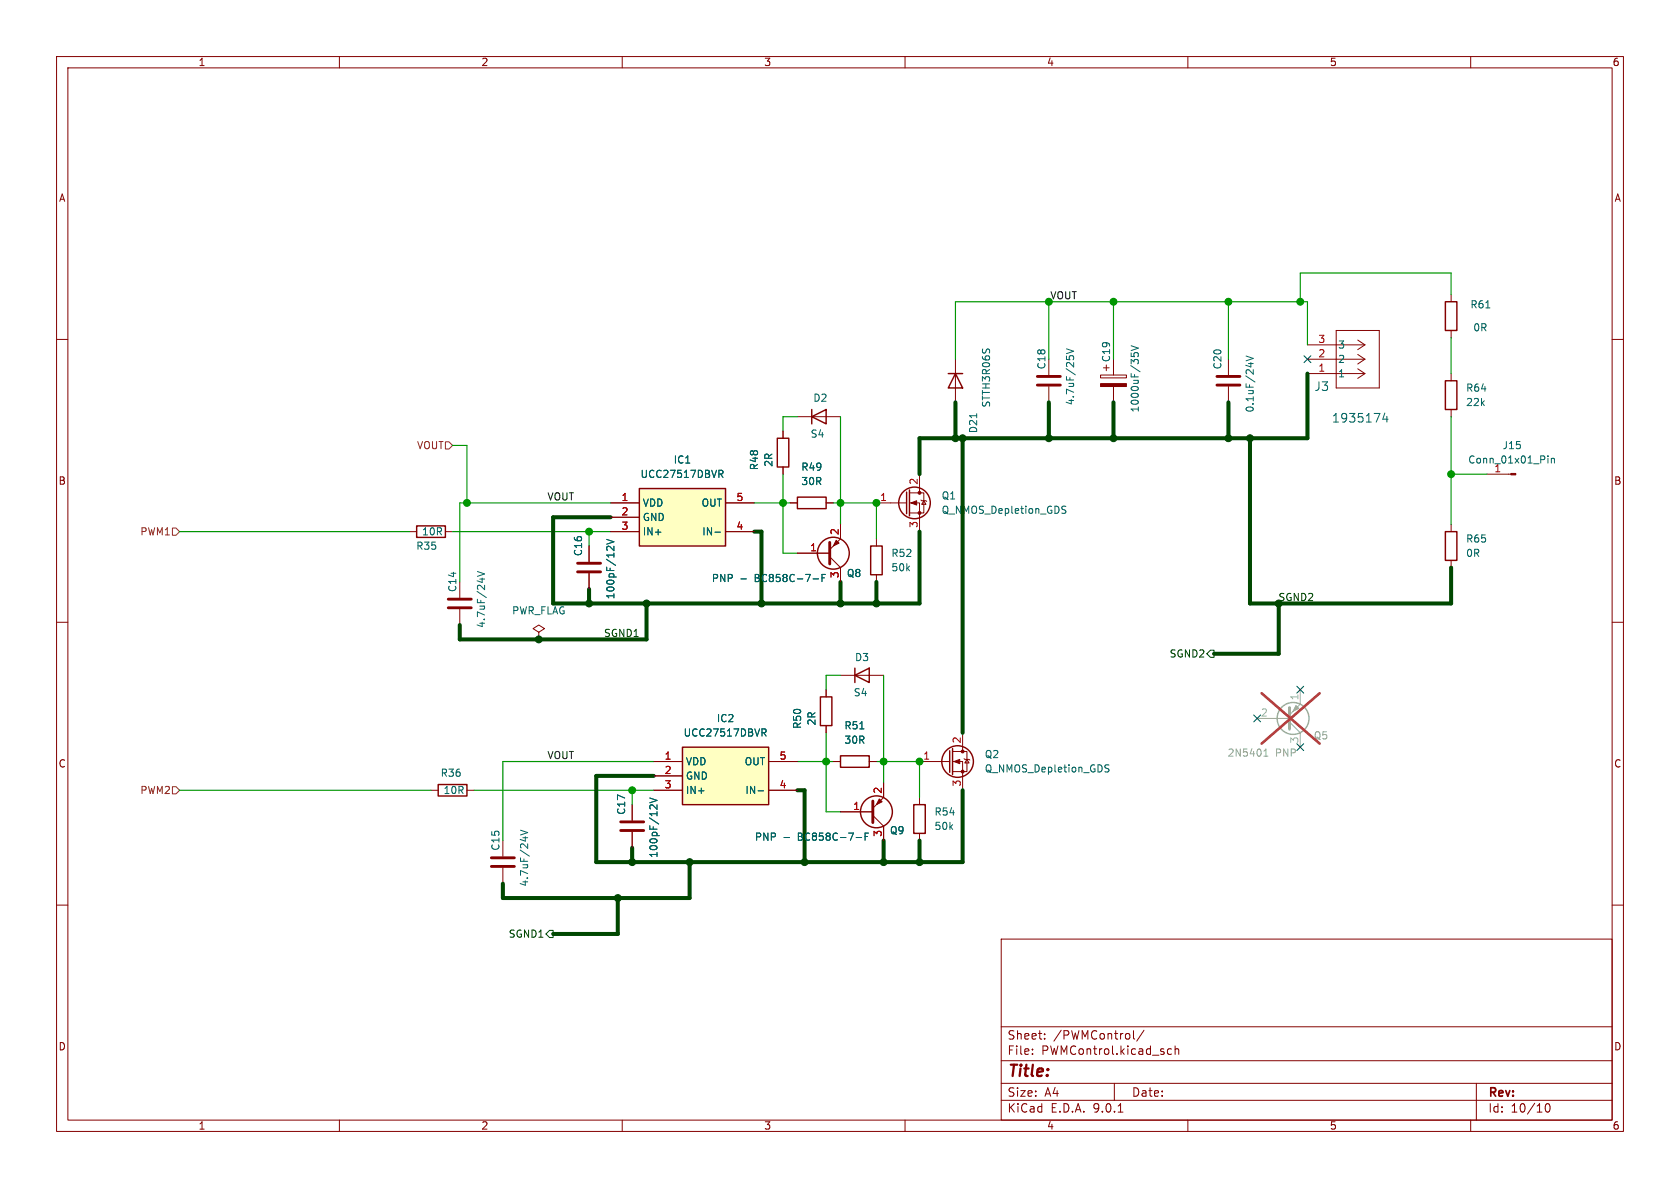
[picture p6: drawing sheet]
<svg xmlns="http://www.w3.org/2000/svg" width="297mm" height="210mm" viewBox="0 0 297 210" stroke-linecap="round" stroke-linejoin="round" font-family="sans-serif">
<g fill="none" stroke="#840000" stroke-width=".18">
<path d="M10 10h277v190h-277zM12 12h273v186h-273zM60 10v2M110 10v2M160 10v2M210 10v2M260 10v2M10 60h2M285 60h2M104.1 96.5v2.8M139.7 88.9h1.3M146 88.9h1.3"/>
<path d="M10 110h2M104.1 101.3v2.8M285 110h2M10 160h2M177 166h108v32h-108zM285 160h2M60 198v2M110 198v2M160 198v2M177 194.5h108M177 191.5h108M177 187.5h108"/>
<path d="M177 181.5h108M182.5 186.3v.1M182.5 185.5v.1M184.7 183.6v.1M184.7 182.8v.1M197 191.5v3M197.7 196.6h.8M200.4 182.2v1.3l.2 .2M202.2 182.1l-1.2 2M206.4 186.1l.3 .3 .4-.1M207.1 185.5l-.4-.1-.3 .3M207.7 185.5l.3-.1 .3 .1 .1 .9"/>
<path d="M207.7 184.9v1.5M210 198v2M260 198v2M261 191.5v6.5M273.3 195.2l.2-.1a.81 .81 0 0 1 .6 .6 .81 .81 0 0 1-.3 .8l-.1 .1a.81 .81 0 0 1-.4-1.4z"/>
</g>
<path d="M102.1 99.6h4.1M102.1 101.1h4.1" fill="none" stroke="#840000" stroke-width=".51"/>
<path d="M107.3 95.4l1.2 .4-1.2 .4M108.5 96.6v.7l-.7-.7h-.3l-.2 .2" fill="none" stroke="#006464" stroke-width=".18"/>
<path d="M141 87.9h5v2h-5z" fill="none" stroke="#840000" stroke-width=".25"/>
<path d="M113 86.4h15.3v10.1h-15.3z" fill="#ffffc2"/>
<g fill="none" stroke="#840000" stroke-width=".25">
<path d="M137.4 77.5h2v5.1h-2zM167.6 66h2.6M168.9 66l1.3 2.6h-2.6zM113 86.4h15.3v10.1h-15.3zM167.9 132.7v3.8M168.4 132.3v4.6"/>
<circle cx="169.3" cy="134.6" r="2.79"/>
</g>
<g fill="none" stroke="#840000" stroke-width=".18">
<path d="M138.4 76.2v1.3M168.9 63.5v7.6M185.4 63.5v2.8M185.4 68.3v2.8M107.9 88.9h5.1M107.9 91.4h5.1M107.9 94h5.1M128.3 88.9h5M128.3 94h5M138.4 82.6v1.2M81.3 102.9v2.8M81.3 107.7v2.8"/>
<path d="M95.2 111.8l1.1-.7-1.1-.6-1 .6 1 .7v1.2M95.2 113h.1M162.6 134.6h5.3M168.4 132.8h2.5v3.6h-2.5M168.4 134.6h1.8v5.1M170.2 129.5v3.3M170.4 134.1l.2 .1h.7l.1 .2M170.9 134.2l.4 .7h-.7z"/>
</g>
<path d="M172.7 73.1v.7M188.5 62.9v.6M188.5 61.7l1.3 .4-1.3 .4M189 63.1l.3-.2h.3l.2 .2M126.4 94.1h1M127.1 83.1h.5l.2 .3-.1 .3-.6 .1M127.4 83.8l.4 .6M84.4 101l1.3 .5-1.3 .4M84.8 102.4h.9M85.2 102.2v.8M195.4 135.7l.5 .2 .2 .3-.3 .3-.5-.1M195.4 135.3h.7" fill="none" stroke="#006464" stroke-width=".18"/>
<path d="M183.4 66.5h4.1M183.4 68.1h4.1M79.2 105.9h4.1M79.2 107.4h4.1" fill="none" stroke="#840000" stroke-width=".51"/>
<g fill="#840000" stroke="#840000" stroke-width=".18">
<path d="M168.7 134.6l1-.4v.8z"/>
<circle cx="170.2" cy="132.8" r=".25"/>
<circle cx="170.2" cy="136.4" r=".25"/>
</g>
<path d="M120.6 132.1h15.3v10.1h-15.3z" fill="#ffffc2"/>
<g fill="none" stroke="#840000" stroke-width=".25">
<path d="M255.5 53.3h2.1v5.1h-2.1zM143.5 73.7l2.5-1.3v2.5zM143.5 72.4v2.5M255.5 67.3h2.1v5.1h-2.1zM73.7 93h5v2h-5zM153.9 96.5h2.1v5.1h-2.1zM160.3 87v3.8M160.8 86.6v4.6M255.5 94h2.1v5.1h-2.1zM151.1 119.4l2.6-1.3v2.6zM151.1 118.1v2.6M77.5 138.7h5v2h-5z"/>
<path d="M120.6 132.1h15.3v10.1h-15.3zM145 123.2h2.1v5.1h-2.1zM148.6 133.6h5.1v2h-5.1zM161.5 142.2h2.1v5.1h-2.1z"/>
<circle cx="147.3" cy="97.8" r="2.82"/>
<circle cx="161.7" cy="88.9" r="2.79"/>
<circle cx="154.9" cy="143.5" r="2.82"/>
</g>
<g fill="none" stroke="#840000" stroke-width=".18">
<path d="M236.2 58.4h7.6v10.2h-7.6zM256.5 52.1v1.2M256.5 58.4v1.3M138.4 76.2v1.3M141 73.7h7.6M194.6 66.3h4.5v.5h-4.5zM195.1 65h1M195.6 64.5v1M196.8 63.5v2.8M196.8 68.3v2.8M217.2 63.5v2.8M217.2 68.3v2.8"/>
<path d="M231.1 66h10.2M231.1 63.5h10.2M231.1 61h10.2M240 65.2l1.3 .8M240 62.7l1.3 .8M240 60.1l1.3 .9M241.3 66l-1.3 .9M241.3 63.5l-1.3 .8M241.3 61l-1.3 .8M256.5 66v1.3M256.5 72.4v1.3M72.4 94h1.3"/>
<path d="M78.7 94h1.3M104.1 96.5v2.8M107.9 88.9h5.1M107.9 94h5.1M107.9 91.4h5.1M128.3 88.9h5M128.3 94h5M138.4 82.6v1.2M139.7 88.9h1.3M141 97.8h5.7M146 88.9h1.3M146.7 98.4l1.9 1.9v2.6"/>
<path d="M148.6 92.7v2.6l-1.9 1.9M154.9 88.9h5.4M154.9 95.3v1.2M160.8 87.1h2.5v3.6h-2.5M160.8 88.9h1.8v5.1M162.6 83.8v3.3M162.8 88.4l.1 .1h.8l.1 .1M163.3 88.5l.4 .7h-.8zM256.5 92.7v1.3M256.5 99.1v1.2M262.9 83.8h4.2M104.1 101.3v2.8"/>
<path d="M148.6 119.4h7.6M154.9 101.6v1.3M76.2 139.7h1.3M82.5 139.7h1.3M115.6 134.6h5M115.6 137.2h5M115.6 139.7h5M135.9 134.6h5.1M135.9 139.7h5.1M146 121.9v1.3M146 128.3v1.2M147.3 134.6h1.3"/>
<path d="M153.7 134.6h1.2M156.2 138.4v2.6l-1.9 1.9M88.9 148.6v2.8M88.9 153.4v2.8M111.8 142.2v2.8M111.8 147.1v2.8M148.6 143.5h5.7M154.3 144.1l1.9 2v2.5M162.6 141v1.2M162.6 147.3v1.3"/>
</g>
<g fill="none" stroke="#006464" stroke-width=".18">
<path d="M262.7 54.4h.7M200 62.4v.6M200 61.1l1.2 .4-1.2 .5M200.5 62.9v-.3l.2-.3 .4 .1 .1 .5M220.3 62.9l1.3 .5-1.3 .4M220.7 64.3h.9M221.1 64.1v.8M244.8 73l-.3 1.1h.9M245.2 73.6v1M107.3 95.4l1.2 .4-1.2 .4M108.5 96.6v.7l-.7-.7h-.3l-.2 .2M126.4 94.1h1"/>
<path d="M127.1 83.1h.5l.2 .3-.1 .3-.6 .1M127.4 83.8l.4 .6M187.8 90l.5 .2 .1 .3-.2 .2h-.5M187.8 89.5h.6M273.7 80.6v.1M273.7 81v.9M274.3 81v.9M274.3 81.1l.1-.1 .3 .1 .1 .8M131 102.3h.9M143.7 102.3h1M145.3 102.1h.4M145.9 101.5h-.6v1.3"/>
<path d="M134 139.8h1M134.7 128.8h.5l.2 .3-.1 .4h-.6M135 129.5l.4 .6M152 128.8h.7M92 146.8l1.3 .4-1.3 .4M92.4 148.1h.9M92.9 147.9v.8M114.9 141.1l1.2 .4-1.2 .4M116.1 142.3v.8l-.7-.8h-.3l-.2 .2M138.6 148.1h1M151.4 148.1h.9M152.9 147.9h.5"/>
<path d="M153.5 147.3h-.6v1.2"/>
</g>
<path d="M215.1 66.5h4.1M215.1 68.1h4.1M146.7 95.9v3.8M86.9 151.6h4M86.9 153.2h4M109.7 145.3h4.1M109.7 146.8h4.1M154.3 141.6v3.8" fill="none" stroke="#840000" stroke-width=".51"/>
<g fill="#840000" stroke="#840000" stroke-width=".18">
<path d="M155.4 141.2l.6 .5-1.1 .5z"/>
<path d="M161 88.9l1.1-.4v.8z"/>
<path d="M147.8 95.5l.5 .5-1 .5z"/>
<path d="M194.6 67.8h4.5v.5h-4.5z"/>
<path d="M267.1 83.7h.9v.2h-.9z"/>
<circle cx="162.6" cy="87.1" r=".25"/>
<circle cx="162.6" cy="90.7" r=".25"/>
</g>
<path d="M222.2 127h5.8M228 127.6l1.9 1.9v2.6M229.9 121.9v2.6l-1.9 1.9" fill="none" stroke="#a1a1a1" stroke-width=".18"/>
<path d="M228 125.1v3.8" fill="none" stroke="#a1a1a1" stroke-width=".51"/>
<circle cx="228.6" cy="127" r="2.82" fill="none" stroke="#a1a1a1" stroke-width=".25"/>
<path d="M229.1 124.7l.5 .5-1 .5z" fill="#a1a1a1" stroke="#a1a1a1" stroke-width=".18"/>
<path d="M223.4 133.7h.8M223.4 132.8l.4-.4v1.3" fill="none" stroke="#989898" stroke-width=".18"/>
<path d="M223 122.5l10.3 9M233.3 122.5l-10.3 9" fill="none" stroke="#e12e31" stroke-width=".46"/>
<path d="M214 114.9h.6v1.3h-.6l-.6-.6zM97.2 164.5h.6v1.2h-.6l-.7-.6z" fill="none" stroke="#004800" stroke-width=".18"/>
<path d="M78.7 78.1h.7l.6 .6-.6 .7h-.7zM30.5 93.3h.6l.6 .7-.6 .6h-.6zM30.5 139.1h.6l.6 .6-.6 .6h-.6z" fill="none" stroke="#725600" stroke-width=".18"/>
<g fill="none" stroke="#004800" stroke-width=".71">
<path d="M168.9 71.1v6.4M170.2 77.5v52M185.4 71.1v6.4M196.8 71.1v6.4M217.2 71.1v6.4M221 77.5v29.2h35.5v-6.4M231.1 66v11.5h-68.5v6.3M107.9 91.4h-10.1v15.3h64.8v-12.7M133.3 94h1.3v12.7M104.1 104.1v2.6M114.3 106.7v6.3h-33v-2.5M148.6 102.9v3.8"/>
<path d="M154.9 102.9v3.8M226.1 106.7v8.9h-11.5M115.6 137.2h-10.2v15.2h64.8v-12.7M141 139.7h1.2v12.7M109.2 158.8v6.3h-11.4M111.8 149.9v2.5M121.9 152.4v6.4h-33v-2.6M156.2 148.6v3.8M162.6 148.6v3.8"/>
</g>
<g fill="none" stroke="#009600" stroke-width=".2">
<path d="M185.4 53.3v10.2M196.8 53.3v10.2M217.2 53.3v10.2M256.5 52.1v-3.8h-26.6v5M256.5 59.7v6.3M80 78.7h2.5v10.2M141 73.7h-2.6v2.5M148.6 73.7v19M231.1 61v-7.7h-62.2v10.2M256.5 73.7v19M31.7 94h40.7M80 94h27.9"/>
<path d="M104.1 94v2.5M107.9 88.9h-26.6v14M133.3 88.9h6.4M138.4 83.8v14h2.6M147.3 88.9h7.6v6.4M256.5 83.8h6.4M148.6 119.4h-2.6v2.5M156.2 119.4v19M31.7 139.7h44.5M83.8 139.7h31.8M111.8 139.7v2.5M115.6 134.6h-26.7v14"/>
<path d="M141 134.6h6.3M146 129.5v14h2.6M154.9 134.6h7.7v6.4"/>
</g>
<path d="M230.5 62.9l1.2 1.2M231.7 62.9l-1.2 1.2M221.6 126.4l1.3 1.2M222.9 126.4l-1.3 1.2M229.3 121.3l1.2 1.2M229.3 131.5l1.2 1.2M230.5 121.3l-1.2 1.2M230.5 131.5l-1.2 1.2" fill="none" stroke="#000084" stroke-width=".18"/>
<g fill="#009600" stroke="#009600" stroke-width=".18">
<circle cx="185.4" cy="53.3" r=".61"/>
<circle cx="196.8" cy="53.3" r=".61"/>
<circle cx="146" cy="134.6" r=".61"/>
<circle cx="156.2" cy="134.6" r=".61"/>
<circle cx="162.6" cy="134.6" r=".61"/>
<circle cx="154.9" cy="88.9" r=".61"/>
<circle cx="148.6" cy="88.9" r=".61"/>
<circle cx="138.4" cy="88.9" r=".61"/>
<circle cx="104.1" cy="94" r=".61"/>
<circle cx="111.8" cy="139.7" r=".61"/>
<circle cx="229.9" cy="53.3" r=".61"/>
<circle cx="256.5" cy="83.8" r=".61"/>
<circle cx="217.2" cy="53.3" r=".61"/>
<circle cx="82.5" cy="88.9" r=".61"/>
</g>
<g fill="#004800" stroke="#004800" stroke-width=".18">
<circle cx="185.4" cy="77.5" r=".61"/>
<circle cx="170.2" cy="77.5" r=".61"/>
<circle cx="168.9" cy="77.5" r=".61"/>
<circle cx="114.3" cy="106.7" r=".61"/>
<circle cx="134.6" cy="106.7" r=".61"/>
<circle cx="148.6" cy="106.7" r=".61"/>
<circle cx="154.9" cy="106.7" r=".61"/>
<circle cx="104.1" cy="106.7" r=".61"/>
<circle cx="156.2" cy="152.4" r=".61"/>
<circle cx="142.2" cy="152.4" r=".61"/>
<circle cx="121.9" cy="152.4" r=".61"/>
<circle cx="109.2" cy="158.7" r=".61"/>
<circle cx="162.6" cy="152.4" r=".61"/>
<circle cx="111.8" cy="152.4" r=".61"/>
<circle cx="196.8" cy="77.5" r=".61"/>
<circle cx="217.2" cy="77.5" r=".61"/>
<circle cx="226.1" cy="106.7" r=".61"/>
<circle cx="221" cy="77.5" r=".61"/>
<circle cx="95.2" cy="113" r=".61"/>
</g>
<text font-size="2.8" fill="#840000" x="178" y="190.9">Title:</text>
<g font-size="2.1" fill="#006464">
<text x="232.3" y="69.3">J3</text>
<text x="235.4" y="74.9">1935174</text>
</g>
<g font-size="2.1" fill="#840000">
<text x="178" y="184">Sheet:</text>
<text x="186.2" y="184">/PWMControl/</text>
<text x="178" y="186.7">File:</text>
<text x="184.1" y="186.7">PWMControl.kicad_sch</text>
<text x="178" y="196.9">KiCad</text>
<text x="178" y="194.1">Size:</text>
<text x="184.7" y="194.1">A4</text>
<text x="185.7" y="196.9">E.D.A.</text>
<text x="193.3" y="196.9">9.0.1</text>
<text x="200" y="194.1">Date:</text>
<text x="263" y="194.3">Rev:</text>
<text x="263" y="196.9">Id:</text>
<text x="267.1" y="196.9">10/10</text>
</g>
<g font-size="1.8" fill="#840000">
<text x="35" y="11.9">1</text>
<text x="85" y="11.9">2</text>
<text x="135" y="11.9">3</text>
<text x="185" y="11.9">4</text>
<text x="235" y="11.9">5</text>
<text x="285" y="11.9">6</text>
<text x="10.3" y="35.9">A</text>
<text x="285.3" y="35.9">A</text>
<text x="10.3" y="85.9">B</text>
<text x="285.3" y="85.9">B</text>
<text x="10.3" y="135.9">C</text>
<text x="285.3" y="135.9">C</text>
<text x="10.3" y="185.9">D</text>
<text x="285.3" y="185.9">D</text>
<text x="35" y="199.9">1</text>
<text x="85" y="199.9">2</text>
<text x="135" y="199.9">3</text>
<text x="185" y="199.9">4</text>
<text x="235" y="199.9">5</text>
<text x="285" y="199.9">6</text>
</g>
<g font-size="1.8" fill="#0f0f0f">
<text x="185.6" y="53">VOUT</text>
<text x="96.7" y="88.6">VOUT</text>
<text x="96.7" y="134.3">VOUT</text>
</g>
<g font-size="1.8" fill="#006464">
<text x="259.9" y="54.7">R61</text>
<text x="260.4" y="58.8">0R</text>
<text x="185" y="65.4" transform="rotate(-90 185 65.4)">C18</text>
<text x="196.4" y="64.1" transform="rotate(-90 196.4 64.1)">C19</text>
<text x="216.1" y="65.4" transform="rotate(-90 216.1 65.4)">C20</text>
<text x="236.5" y="64.4">2</text>
<text x="236.5" y="61.8">3</text>
<text x="143.7" y="71.2">D2</text>
<text x="190.1" y="71.7" transform="rotate(-90 190.1 71.7)">4.7uF/25V</text>
<text x="236.5" y="66.9">1</text>
<text x="259.1" y="72">22k</text>
<text x="259.1" y="69.4">R64</text>
<text x="143.2" y="77.6">S4</text>
<text x="172.9" y="76.7" transform="rotate(-90 172.9 76.7)">D21</text>
<text x="175.2" y="72.1" transform="rotate(-90 175.2 72.1)">STTH3R06S</text>
<text x="201.5" y="73" transform="rotate(-90 201.5 73)">1000uF/35V</text>
<text x="221.8" y="73" transform="rotate(-90 221.8 73)">0.1uF/24V</text>
<text x="119" y="82.1">IC1</text>
<text x="134.2" y="83.2" transform="rotate(-90 134.2 83.2)">R48</text>
<text x="136.8" y="82.6" transform="rotate(-90 136.8 82.6)">2R</text>
<text x="141.6" y="83.4">R49</text>
<text x="259.5" y="82.1">Conn_01x01_Pin</text>
<text x="264.1" y="83.6">1</text>
<text x="265.5" y="79.6">J15</text>
<text x="113.1" y="84.7">UCC27517DBVR</text>
<text x="113.5" y="89.8">VDD</text>
<text x="123.9" y="89.8">OUT</text>
<text x="141.6" y="86">30R</text>
<text x="166.4" y="88.5">Q1</text>
<text x="74.5" y="94.8">10R</text>
<text x="113.5" y="92.3">GND</text>
<text x="113.5" y="94.8">IN+</text>
<text x="124.1" y="94.8">IN-</text>
<text x="166.4" y="91">Q_NMOS_Depletion_GDS</text>
<text x="73.5" y="97.4">R35</text>
<text x="103.1" y="98.4" transform="rotate(-90 103.1 98.4)">C16</text>
<text x="157.5" y="101.2">50k</text>
<text x="157.5" y="98.7">R52</text>
<text x="259.1" y="98.7">0R</text>
<text x="259.1" y="96.1">R65</text>
<text x="80.9" y="104.8" transform="rotate(-90 80.9 104.8)">C14</text>
<text x="108.8" y="106" transform="rotate(-90 108.8 106)">100pF/12V</text>
<text x="125.7" y="103.1">PNP</text>
<text x="133.5" y="103.1">BC858C-7-F</text>
<text x="149.6" y="102.2">Q8</text>
<text x="86" y="111.1" transform="rotate(-90 86 111.1)">4.7uF/24V</text>
<text x="90.4" y="108.8">PWR_FLAG</text>
<text x="151.1" y="117.1">D3</text>
<text x="150.8" y="123.3">S4</text>
<text x="120.8" y="130.4">UCC27517DBVR</text>
<text x="126.6" y="127.9">IC2</text>
<text x="141.8" y="128.9" transform="rotate(-90 141.8 128.9)">R50</text>
<text x="144.4" y="128.3" transform="rotate(-90 144.4 128.3)">2R</text>
<text x="149.2" y="129.1">R51</text>
<text x="149.2" y="131.7">30R</text>
<text x="77.8" y="137.5">R36</text>
<text x="121.2" y="135.5">VDD</text>
<text x="131.6" y="135.5">OUT</text>
<text x="174" y="134.2">Q2</text>
<text x="174" y="136.8">Q_NMOS_Depletion_GDS</text>
<text x="78.3" y="140.6">10R</text>
<text x="121.2" y="138">GND</text>
<text x="121.2" y="140.6">IN+</text>
<text x="131.7" y="140.6">IN-</text>
<text x="110.7" y="144.1" transform="rotate(-90 110.7 144.1)">C17</text>
<text x="133.4" y="148.8">PNP</text>
<text x="141.1" y="148.8">BC858C-7-F</text>
<text x="157.2" y="147.7">Q9</text>
<text x="165.1" y="146.9">50k</text>
<text x="165.1" y="144.4">R54</text>
<text x="88.5" y="150.5" transform="rotate(-90 88.5 150.5)">C15</text>
<text x="116.4" y="151.8" transform="rotate(-90 116.4 151.8)">100pF/12V</text>
<text x="93.6" y="156.8" transform="rotate(-90 93.6 156.8)">4.7uF/24V</text>
</g>
<g font-size="1.8" fill="#a90000">
<text x="233" y="65.8">1</text>
<text x="233" y="63.2">2</text>
<text x="233" y="60.7">3</text>
<text x="109.8" y="88.6">1</text>
<text x="130.1" y="88.6">5</text>
<text x="155.5" y="88.6">1</text>
<text x="162.3" y="85.8" transform="rotate(-90 162.3 85.8)">2</text>
<text x="109.8" y="91.2">2</text>
<text x="109.8" y="93.7">3</text>
<text x="130.1" y="93.7">4</text>
<text x="148.3" y="94.7" transform="rotate(-90 148.3 94.7)">2</text>
<text x="162.3" y="93.4" transform="rotate(-90 162.3 93.4)">3</text>
<text x="143.1" y="97.5">1</text>
<text x="148.3" y="102.3" transform="rotate(-90 148.3 102.3)">3</text>
<text x="169.9" y="131.5" transform="rotate(-90 169.9 131.5)">2</text>
<text x="117.4" y="134.4">1</text>
<text x="117.4" y="136.9">2</text>
<text x="137.7" y="134.4">5</text>
<text x="163.1" y="134.4">1</text>
<text x="117.4" y="139.4">3</text>
<text x="137.7" y="139.4">4</text>
<text x="150.7" y="143.3">1</text>
<text x="156" y="140.4" transform="rotate(-90 156 140.4)">2</text>
<text x="169.9" y="139.1" transform="rotate(-90 169.9 139.1)">3</text>
<text x="156" y="148" transform="rotate(-90 156 148)">3</text>
</g>
<g font-size="1.8" fill="#725600">
<text x="73.6" y="79.6">VOUT</text>
<text x="24.7" y="94.8">PWM1</text>
<text x="24.7" y="140.6">PWM2</text>
</g>
<g font-size="1.8" fill="#004800">
<text x="225.9" y="106.3">SGND2</text>
<text x="106.7" y="112.7">SGND1</text>
<text x="206.7" y="116.4">SGND2</text>
<text x="89.8" y="166">SGND1</text>
</g>
<g font-size="1.8" fill="#aaa">
<text x="229.6" y="123.9" transform="rotate(-90 229.6 123.9)">1</text>
<text x="222.8" y="126.7">2</text>
<text x="229.6" y="131.5" transform="rotate(-90 229.6 131.5)">3</text>
</g>
<g font-size="1.8" fill="#989898">
<text x="232.2" y="130.9">Q5</text>
<text x="216.9" y="134">2N5401</text>
<text x="225.5" y="134">PNP</text>
</g>
</svg>
